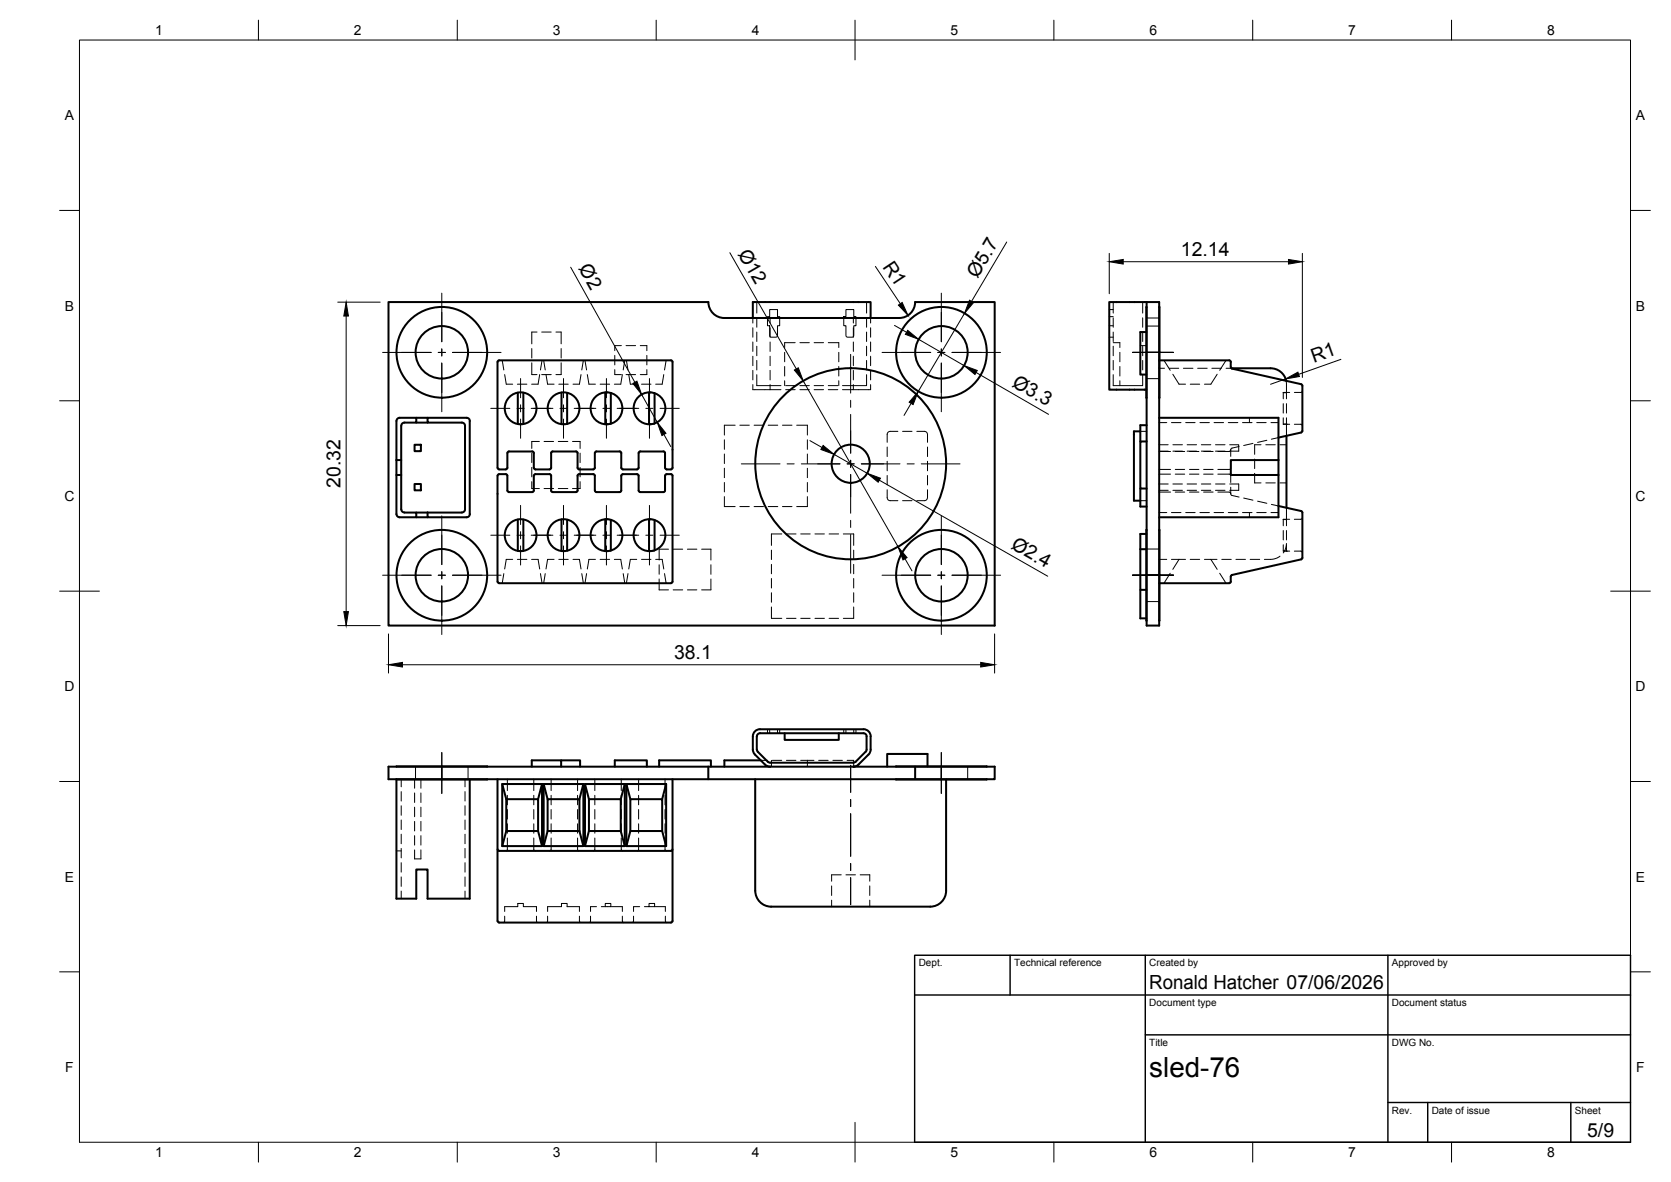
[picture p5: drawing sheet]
<svg xmlns="http://www.w3.org/2000/svg" width="420mm" height="297mm" viewBox="0 0 420 297" stroke-linecap="round" stroke-linejoin="round" font-family="sans-serif">
<!-- layer: Visible -->
<g fill="none" stroke="#000" stroke-width=".51">
<path d="M178.1 75.9h-80.4v81.3h152.4v-81.3h-20M178.1 75.9a4 4 0 0 0 4 4h44a4 4 0 0 0 4-4M189.3 79.9v-4h29.6v4M288.3 77.2v22.8M288.3 75.9h-9.4v22h9.3M288.3 75.9h3.2v81.3h-3.2zM291.5 77.2v22.8M125.5 90.6h43.4l.2 .4v26.6l-.4 .3M125.5 90.6l-.4 .4v26.6l.4 .3M130.2 98.7v7.9M131.6 98.7v7.9M141.2 98.7v7.9"/>
<path d="M142.6 98.7v7.8M152.7 98.6l-.5 .1v7.9h.5M153.6 98.8v7.7M163.6 98.6l-.4 .1v7.9h.4M164.6 98.8v7.6M288.2 83.4h-1.5v10.7h1.5M291.5 90.6h17.6l.3 .2 .1 1.4 .3 .4M309.6 92.5h9.9a4 4 0 0 1 3.9 3.2M309.8 92.6l17.4 3.9M327.2 96.6l.3 .3v11.4l-.3 .4M100.5 105h4.2v1.2h-3a.83 .83 0 0 0-.8 .8v8.6h-1.2M100.5 105a.79 .79 0 0 0-.8 .8v13.6"/>
<path d="M100.9 119.4h-1.2v9.8a.83 .83 0 0 0 .8 .8M100.9 115.6v12.4a.83 .83 0 0 0 .8 .8h3v1.2h-4.2M104.2 111.8h1.6v1.6h-1.6zM104.7 105h2.8M104.7 106.2h2.8M117.3 105h-9.8v1.2h8.6a.79 .79 0 0 1 .8 .8v21a.79 .79 0 0 1-.8 .8h-11.4M117.3 105a.76 .76 0 0 1 .8 .8v23.4a.79 .79 0 0 1-.8 .8M125.5 119.2h1.7l.3 .1 .1 4M125.5 118h1.7M125.5 119.2l-.4 .4v26.6l.4 .3M127.6 113.8v3.8l-.4 .3M127.6 113.8l.4-.3h6l.2 .3v3.8"/>
<path d="M134.2 119.6v3.7l-.2 .3-6 .1-.4-.4M134.2 117.6l.4 .3M134.6 118h3.6M145.6 119.2h3.6l.3 .1 .1 4M145.6 118h3.6M145.6 117.9l-.4-.3v-3.8l-.4-.4-6 .1-.2 .3v3.8l-.4 .3M145.6 119.2l-.4 .3v3.8l-.4 .4-6-.1-.2-.3v-3.7l-.2-.4h-3.8l-.4 .3M149.6 113.8v3.8l-.4 .3M149.6 113.8l.4-.4 6 .1 .2 .3v3.8l.4 .3M156.6 119.2h3.6l.3 .1 .1 4M156.6 118h3.6M156.6 119.2l-.4 .4v3.7l-.2 .3-6 .1-.4-.4"/>
<path d="M160.6 113.8v3.8l-.4 .3M160.6 113.8l.4-.4 6 .1 .2 .3v3.8l.4 .3M167.6 118h1.1M286.7 108.4h-1.6v17.4h1.6M288.3 110.9h-1.6v11.9h1.6M288.3 106.9h-1.6v4M291.5 105h30v10.6M321.5 119.4v10.6h-30M321.5 115.6h-12v3.8h12M321.5 115.6v3.8M323.5 109.5v18.1M327.2 108.7l-5.7 1.3"/>
<path d="M104.2 121.6h1.6v1.6h-1.6zM104.7 130h2.8M107.5 128.8v1.2h9.8M130.2 130.6v7.8M131.6 130.6v7.8M141.2 130.5v8M142.6 130.6v7.8M152.7 130.5h-.5v7.9l.5 .1M153.6 130.6v7.8M160.6 123.3l.4 .4 6-.1 .2-.3 .1-4 .3-.1h1.1l.3 .1 .1 26.9-.4 .3M163.6 130.5h-.4v7.9l.4 .1M164.6 130.7v7.6"/>
<path d="M286.7 138v10.2h1.5M286.7 122.8v4.5h1.6M286.7 138h1.5M288.2 134.2h-1.5v3.8M288.3 133.2v22.8M291.5 133.2v22.8M321.5 127.2l5.7 1.2M327.2 128.4l.3 .4v11.4l-.3 .4M125.5 146.6h43.2M286.7 148.2v7.2h1.5M291.5 146.6h17.6M327.2 140.6l-17.4 3.9-.3 .4-.1 1.4-.3 .2"/>
<path d="M97.7 192.7h152.4v3.1h-152.4zM99.7 192.7h22.8M99.7 195.8v30h5v-7.3h2.8v7.3h10.6v-29.9M122.5 195.8l-22.8 .1M125.1 195.8v35.6l.4 .4M126.3 197h10v15.6h-10zM126.3 197l1 3.8M133.7 192.7v-1.6h7.4v1.6M136.3 197l-1 3.8M136.7 197h10v15.6h-10zM136.7 197l1 3.8M141.1 191.1h4.8v1.6"/>
<path d="M146.7 197l-1 3.8M147.1 197h10v15.6h-10zM147.1 197l1 3.8M154.6 192.7v-1.6h8v1.6M157.1 197l-1 3.8M157.5 197h10v15.6h-10zM157.5 197l1 3.8M165.7 192.7v-1.6h13.1v1.6M167.5 197l-1 3.8M169.1 195.8v35.6l-.2 .4h-43.4M178.1 192.7v3.1M189.9 195.8v28a4 4 0 0 0 4 4"/>
<path d="M191.3 191.1h-9.2v1.6M193.1 191.4l.5 .3M193.6 191.7h21M197.3 184.3v1.6h13.6v-1.6M217.9 185.1v3.2M217.9 185.1a.79 .79 0 0 0-.8-.8h-26a.79 .79 0 0 0-.8 .8l.1 3.6 2.7 2.7M217.9 188.3l-.2 .6-2.6 2.5-.5 .3M218.9 185.1v3.2M218.9 185.1a1.81 1.81 0 0 0-1.8-1.9l-26 .1a1.77 1.77 0 0 0-1.8 1.8v3.2l.3 1 2.8 2.9 .6 .3 .6 .2M218.9 188.3l-.1 .7-.4 .6-2.8 2.8-1 .3M225.3 192.7h22.8M225.3 195.8h22.8"/>
<path d="M230.1 192.7v3.1M233.2 192.6v-3.1h-10.1v3.2M237.9 195.9v27.9a4.5 4.5 0 0 1-5.5 4h-38.5M125.1 213.4l.4 .4M125.5 213.8h43.2M127.3 208.8l-1 3.8M135.3 208.8h-8v-8h8v8l1 3.8M137.7 208.8l-1 3.8M145.7 208.8h-8v-8h8v8l1 3.8M148.1 208.8l-1 3.8M156.1 208.8h-8v-8h8v8l1 3.8M158.5 208.8l-1 3.8"/>
<path d="M166.5 208.8h-8v-8h8v8l1 3.8M169.1 213.4l-.4 .4"/>
<circle cx="111.1" cy="88.5" r="6.6"/>
<circle cx="111.1" cy="88.5" r="11.4"/>
<circle cx="236.7" cy="88.5" r="6.6"/>
<circle cx="236.7" cy="88.5" r="11.4"/>
<circle cx="130.9" cy="102.6" r="4"/>
<circle cx="141.7" cy="102.6" r="4"/>
<circle cx="152.5" cy="102.6" r="4"/>
<circle cx="163.3" cy="102.6" r="4"/>
<circle cx="213.9" cy="116.5" r="4.8"/>
<circle cx="213.9" cy="116.5" r="24"/>
<circle cx="130.9" cy="134.5" r="4"/>
<circle cx="141.7" cy="134.5" r="4"/>
<circle cx="152.5" cy="134.5" r="4"/>
<circle cx="163.3" cy="134.5" r="4"/>
<circle cx="111.1" cy="144.6" r="6.6"/>
<circle cx="111.1" cy="144.6" r="11.4"/>
<circle cx="236.7" cy="144.6" r="6.6"/>
<circle cx="236.7" cy="144.6" r="11.4"/>
</g>
<!-- layer: Hidden -->
<g fill="none" stroke="#000" stroke-width=".25">
<path d="M189.3 79.9v1.3M190.3 75.9v2.8M190.3 79.9v2.3M193.5 77.8h2v1.8h.5v2.3h-.5v2.4l-.3 .4h-1.4l-.3-.3v-2.5h-.5v-2.3h.5zM193.6 79.9v1.3M212.7 77.8h2v1.8h.5v2.3h-.5v2.5l-.3 .3h-1.3l-.4-.2v-2.6h-.5v-2.3h.5zM214.6 79.9v1.3M217.9 75.9v2.8M217.9 79.9v2.3M218.9 79.9v1.3M278.9 79.6h1M278.9 77.8h1"/>
<path d="M279.9 75.9v2.8M279.9 79.9v2.3M287.3 75.9v2.8M287.3 79.9v2.3M288.3 79.9h3.2M126.3 90.6l.4 2.4M126.9 94.1l.4 2.4h1.6M130.1 96.5h2.4M133.7 87.6v2.4M133.7 91.2v2.9h1.3M135 83.4h-1.3v3M135.7 94.1l-.4 2.4h-1.6"/>
<path d="M136.2 94.1h2.4M136.2 83.4h2.4M136.3 90.6l-.4 2.4M136.7 90.6l.4 2.4M137.3 94.1l.4 2.4h1.6M139.8 83.4h1.3v3M140.5 96.5h2.4M141.1 91.2v2.9h-1.3M141.1 87.6v2.4M142.6 98.7h.1M146.1 94.1l-.4 2.4h-1.6M146.7 90.6l-.4 2.4"/>
<path d="M147.1 90.6l.4 2.4M147.7 94.1l.4 2.4h1.6M150.9 96.5h2.4M152.7 98.6l.9 .2M154.6 89.3v2.4M154.6 92.9v1.2h1.6M156.2 86.9h-1.6v1.2M156.5 94.1l-.4 2.4h-1.6M157.1 90.6l-.4 2.4M157.4 94.1h2.4M157.4 86.9h2.4M157.5 90.6l.4 2.4"/>
<path d="M158.1 94.1l.4 2.4h1.6M161 86.9h1.6v1.2M161.3 96.5h2.4M162.6 92.9v1.2h-1.6M162.6 89.3v2.4M163.6 98.6l1 .1v.1M166.9 94.1l-.4 2.4h-1.6M167.5 90.6l-.4 2.4M189.3 96.7v1.2h4.3M189.3 82.4v2.3M189.3 85.9v2.4M189.3 89.5v2.4"/>
<path d="M189.3 93.1v2.4M190.3 94.2v2.7h6.1M190.3 83.4v2.4M190.3 87v2.4M190.3 90.6v2.4M193.6 97.9h2.8M193.6 82.4v2.3M193.6 85.9v2.4M193.6 89.5v2.4M193.6 93.1v2.4M193.6 96.7v1.2M197.3 88.5v2.4"/>
<path d="M197.3 92.1v2.4M197.3 95.7v1.2M197.5 97.9h2.4M197.5 96.9h2.4M199.9 86.1h-2.6v1.2M201.1 97.9h2.4M201.1 96.9h2.4M201.1 86.1h2.4M204.7 97.9h2.4M204.7 96.9h2.4M204.7 86.1h2.4M208.3 97.9h2.4"/>
<path d="M208.3 96.9h2.4M208.3 86.1h2.6v1.2M210.9 88.5v2.4M210.9 92.1v2.4M210.9 95.7v1.2M214.6 96.7v1.2h-2.8M214.6 82.4v2.3M214.6 85.9v2.4M214.6 89.5v2.4M214.6 93.1v2.4M217.9 94.2v2.7h-6.1M217.9 83.4v2.4"/>
<path d="M217.9 87v2.4M217.9 90.6v2.4M218.9 96.7v1.2h-4.3M218.9 82.4v2.3M218.9 85.9v2.4M218.9 89.5v2.4M218.9 93.1v2.4M278.9 81.9h1M278.9 84.7h1M279.9 94.2v2.7h7.4v-2.7M279.9 86.1h1.7v1.2M279.9 83.4v2.4"/>
<path d="M279.9 87v2.4M279.9 90.6v2.4M281.6 88.5v2.4M281.6 92.1v2.4M281.6 95.7v1.2M286.7 86.9h1.6M287.3 83.4v2.4M287.3 87v2.4M287.3 90.6v2.4M288.2 97.9h.1M288.2 94.1h.1M288.2 83.4h.1"/>
<path d="M288.2 95.2h3.3M288.2 81.9h3.3M291.5 90.6h.1M291.5 92.5h1.3M292.7 90.6l1.5 2.5M294 92.5h2.4M294.9 94.1l1.6 2.4h1.6M297.6 92.5h2.4M299.3 96.5h2.3M301.1 92.5h2.4M304.7 92.5h2.4M306 94.1l-1.5 2.4h-1.6"/>
<path d="M308.3 90.6l-1.6 2.5M308.3 92.5h1.3M322.7 98.7h.8M322.7 98.7v1.5M323.4 95.7l.1 2.9M323.5 98.6v.1M323.5 98.7v1.5M324.3 98.6l-1.6 .1M327.5 98.2l-.4 .4h-1.6M133.7 113.9v2.4M133.7 117.5v2.3M135.6 110.9h-1.9v1.8"/>
<path d="M136.8 110.9h2.4M140.4 110.9h2.4M142.6 106.5h.1M144 110.9h1.9v1.8M145.9 113.9v2.4M145.9 117.5v2.3M153.6 106.5l-.9 .1M164.6 106.4v.2h-1M182.1 110.5v2.4M182.1 114.1v2.4M182.1 117.7v2.3M184.8 106.9h-2.7v2.4"/>
<path d="M186 106.9h2.4M189.6 106.9h2.4M193.2 106.9h2.4M196.7 106.9h2.4M200.3 106.9h2.7v2.4M203 110.5v2.4M203 114.1v2.4M203 117.7v2.3M223.1 112.3v2.4M223.1 115.9v2.4M223.1 119.5v2.4M225.8 108.4h-1.9a.75 .75 0 0 0-.8 .8v2"/>
<path d="M226.9 108.4h2.4M230.5 108.4h1.9a.78 .78 0 0 1 .8 .8v2M233.2 112.3v2.4M233.2 115.9v2.4M233.2 119.5v2.4M286.7 108.4h1.6M291.5 106.2h1.9M291.5 113.4h2.2M291.5 111.8h2.2M291.5 113.5h2.8M291.5 118h2.8M291.5 119.2h2.8"/>
<path d="M294.6 106.2h2.3M294.9 113.4h2.4M294.9 111.8h2.4M295.5 113.5h2.4M295.5 118h2.4M295.5 119.2h2.4M298.1 106.2h2.4M298.5 113.4h2.4M298.5 111.8h2.4M299.1 113.5h2.4M299.1 118h2.4M299.1 119.2h2.4"/>
<path d="M301.7 106.2h2.4M302.1 113.4h2.3M302.1 111.8h2.3M302.6 113.5h2.4M302.6 118h2.4M302.6 119.2h2.4M305.3 106.2h2.4M305.6 113.4h2.4M305.6 111.8h2.4M306.2 119.2h3.1l.2 .3v1.7M308.8 106.2h2.4M309.2 111.8h2.3v1.6h-2.3"/>
<path d="M309.5 113.1l-.4 .4h-2.9M309.5 115.9v1.7l-.2 .3-3.1 .1M311.6 112.2l-2 .5-.1 2M312.4 106.2h2.4M314.2 105v1.2M315 111.4l-2.3 .6M315.5 115.4v2.4M315.5 118.9v2.5h1.6M316 106.2h2.4M317.1 111.8h-1.6v2.4M318.3 111.8h2.4M318.5 110.6l-2.3 .6"/>
<path d="M319.6 106.2h1.9M321.5 110l-1.8 .4M321.8 111.8h1.7M322.7 101.4v2.4M322.7 105v1.6M323.5 106.6h.1M323.5 106.6h-.8h1.6M323.5 101.4v2.4M323.5 105v1.6M323.5 106.6v2.9M325.5 106.6h1.6l.4 .4M133.7 121v1.8h1.9"/>
<path d="M136.8 122.8h2.4M140.4 122.8h2.4M142.6 130.6h.1M142.6 138.4h.1M145.9 121v1.8h-1.9M152.7 130.5l.9 .1M153.6 138.4l-.9 .1M163.6 130.5l1 .1v.1M164.6 138.3v.1l-1 .1M168.1 138h-2.4v2.7M169.3 138h2.4M172.8 138h2.4"/>
<path d="M176.4 138h2.4v2.7M182.1 121.2v2.4M182.1 124.8v2.5h2.7M186 127.3h2.4M189.6 127.3h2.4M193.2 127.3h2.4M194 138.2v2.4M196.6 134.2h-2.6v2.9M196.7 127.3h2.4M197.8 134.2h2.4M201.3 134.2h2.4M203 124.8v2.5h-2.7"/>
<path d="M203 121.2v2.4M204.9 134.2h2.4M208.5 134.2h2.4M212 134.2h2.7v2.9M214.7 138.2v2.4M223.1 123.1v1.9a.75 .75 0 0 0 .8 .8h1.9M226.9 125.8h2.4M233.2 123.1v2.1a.76 .76 0 0 1-.8 .6h-1.9M286.7 125.8h1.6M288.2 134.2h.1M288.2 138h.1M288.2 138h3.3"/>
<path d="M291.5 128.8h1.9M291.5 121.6h2.2M291.5 123.2h2.2M291.5 123.7h2.8M294.6 128.8h2.3M294.9 121.6h2.4M294.9 123.2h2.4M295.5 123.7h2.4M298.1 128.8h2.4M298.5 121.6h2.4M298.5 123.2h2.4M299.1 123.7h2.4"/>
<path d="M301.7 128.8h2.4M302.1 121.6h2.3M302.1 123.2h2.3M302.6 123.7h2.4M305.3 128.8h2.4M305.6 121.6h2.4M305.6 123.2h2.4M306.2 123.7h2.9l.4 .4M308.8 128.8h2.4M309.2 121.6h2.3v1.6h-2.3M309.5 124.1l.2 .4 1.9 .4M309.5 122.4v1.7"/>
<path d="M312.4 128.8h2.4M312.7 125.2l2.3 .5M314.2 128.8v1.2M316 128.8h2.4M316.2 125.9l2.3 .6M318.3 121.4h2.4M319.6 128.8h1.9M319.7 126.8l1.8 .4M321.8 139.8l-.7 .4a6.1 6.1 0 0 1-3.2 .4M321.8 121.4h1.7M322.7 130.6h.8M322.7 130.6v1.5"/>
<path d="M322.7 133.3v2.4M322.7 136.9v1.5M323.5 127.6v2.9M323.5 138.4l-.8 .1h1.6M323.5 130.6v1.5M323.5 133.3v2.4M323.5 136.9v1.5M323.5 138.5h.1M323.5 136.6l-.2 1.1-.6 1.2M323.5 130.5v.1M323.5 138.4v.1M324.3 130.5l-1.6 .1"/>
<path d="M325.5 138.5h1.6l.4 .4M327.5 130.1l-.4 .4h-1.6M126.7 144.2l-.4 2.4M128.9 140.6h-1.6l-.4 2.4M130.1 140.6h2.4M133.7 140.6h1.6l.4 2.4M135.9 144.2l.4 2.4M137.1 144.2l-.4 2.4M139.3 140.6h-1.6l-.4 2.4M140.5 140.6h2.4M144.1 140.6h1.6l.4 2.4M146.3 144.2l.4 2.4"/>
<path d="M147.5 144.2l-.4 2.4M149.7 140.6h-1.6l-.4 2.4M150.9 140.6h2.4M154.5 140.6h1.6l.4 2.4M156.7 144.2l.4 2.4M157.9 144.2l-.4 2.4M160.1 140.6h-1.6l-.4 2.4M161.3 140.6h2.4M164.9 140.6h1.6l.4 2.4M165.7 141.9v2.4M165.7 145.5v2.7h2.4M167.1 144.2l.4 2.4"/>
<path d="M169.3 148.2h2.4M172.8 148.2h2.4M178.8 145.5v2.7h-2.4M178.8 141.9v2.4M194 141.8v2.4M194 145.4v2.4M194 149v2.3M194 152.5v2.9h2.6M197.8 155.4h2.4M201.3 155.4h2.4M204.9 155.4h2.4M208.5 155.4h2.4"/>
<path d="M214.7 152.5v2.9h-2.7M214.7 141.8v2.4M214.7 145.4v2.4M214.7 149v2.3M288.2 155.4h.1M288.2 148.2h.1M288.2 151.2h3.3M291.5 140.6h1.9M291.5 146.6h.1M294.2 144.1l-1.5 2.5M294.6 140.6h3.5M296.5 140.6l-1.6 2.5"/>
<path d="M299.3 140.6h2.3M302.9 140.6h3.1M304.5 140.6l1.5 2.5M306.7 144.1l1.6 2.5M307.2 140.6h2.4M310.8 140.6h2.4M314.3 140.6h2.4M100.9 195.8v1.9M100.9 198.9v2.4M104.2 195.8v2.3M104.2 199.3v2.4M104.5 192.6v3.3"/>
<path d="M105.8 195.8v2.3M105.8 199.3v2.4M116.9 195.8v1.9M116.9 198.9v2.4M117.7 192.6v3.3M118.1 195.8v.1M127.6 195.8v2.9M127.6 199.9v2.4M134.2 195.8v2.9M134.2 199.9v2.4M138.6 195.8v2.9M138.6 199.9v2.4"/>
<path d="M145.2 195.8v2.9M145.2 199.9v2.4M149.6 195.8v2.9M149.6 199.9v2.4M156.2 195.8v2.9M156.2 199.9v2.4M160.6 195.8v2.9M160.6 199.9v2.4M167.2 195.8v2.9M167.2 199.9v2.4M191.3 191.1h1.7M193 183.3v1"/>
<path d="M193.5 183.3v1M194 191.1v1.6M194.2 191.1h2.4M195.5 183.3v1M196 183.3v1M197.7 191.1h2.4M201.3 191.1h3.4M203 191.1v1.6M205.8 191.1h2.4M209.4 191.1h2.4M212.2 183.3v1M212.7 183.3v1"/>
<path d="M213 191.1h1.7v1.6M214.7 183.3v1M215.2 183.3v1M230.1 192.6v.1M230.1 195.8v.1M233.2 192.6v.1M237.9 195.8v.1M243.3 192.6v3.3M99.7 213.8h1.2M100.9 202.5v2.4M100.9 206.1v2.4M100.9 209.6v2.4"/>
<path d="M100.9 213.2v2.4M100.9 216.8v2.4M104.2 202.8v2.4M104.2 206.4v2.4M104.2 210v2.4M104.2 213.6v2.2h1.6v-2.2M105.8 202.8v2.4M105.8 206.4v2.4M105.8 210v2.4M116.9 202.5v2.4M116.9 206.1v2.4M116.9 209.6v2.4"/>
<path d="M116.9 213.2v2.4M116.9 216.8v2.4M127.6 210.6v2.8l-.4 .4M127.6 203.4v2.4M127.6 207v2.4M134.2 210.6v2.9l.4 .3M134.2 203.4v2.4M134.2 207v2.4M138.6 210.6v2.8l-.4 .4M138.6 203.4v2.4M138.6 207v2.4M145.2 210.6v2.9l.4 .3"/>
<path d="M145.2 203.4v2.4M145.2 207v2.4M149.6 210.6v2.9l-.4 .3M149.6 203.4v2.4M149.6 207v2.4M156.2 210.6v2.8l.4 .4M156.2 203.4v2.4M156.2 207v2.4M160.6 210.6v2.9l-.4 .3M160.6 203.4v2.4M160.6 207v2.4M167.2 210.6v2.9l.4 .3"/>
<path d="M167.2 203.4v2.4M167.2 207v2.4M211.5 219.8h-2.4v1.7M212.7 219.8h2.4M216.3 219.8h2.4v1.7M100.9 220.4v2.3M100.9 223.9v1.9M116.9 220.4v2.3M116.9 223.9v1.9M126.9 229.1v-1.3h3.3v-.8h1.4v.8h3.3v1.3M126.9 230.2v1.4l-.4 .2M134.9 230.2v1.3l.4 .3"/>
<path d="M137.7 230.2v1.3l-.4 .3M142.6 227.8h3.1v1.3M142.6 227.8v-.8h-1.4v.8h-3.5v1.3M145.7 230.2v1.3l.4 .3M148.5 230.2v1.3l-.4 .3M150 227.8h-1.5v1.3M151.2 227.8h2.4v-.8h-1.4v.8M153.6 227.8h2.9v1.3M156.5 230.2v1.4l.4 .2M159.3 230.2v1.4l-.4 .2M160.8 227.8h-1.5v1.3M162 227.8h2.6v-.8h-1.4v.8"/>
<path d="M164.6 227.8h2.7v1.3M167.3 230.2v1.3l.4 .3M209.1 222.6v2.4M209.1 226.2v1.6M218.7 222.6v2.4M218.7 226.2v1.6"/>
</g>
<!-- layer: Visible -->
<circle cx="214.7" cy="192.7" r=".25" fill="#000"/>
<!-- layer: BORDER -->
<g fill="none" stroke="#000" stroke-width=".25">
<path d="M20 10.1h390v276.9h-390zM65 5.1v5M115 5.1v5M165 5.1v5M215 5.1v10M265 5.1v5M315 5.1v5M365 5.1v5M15 52.9h5M410 52.9h5M15 100.7h5M410 100.7h5"/>
<path d="M15 148.6h10M405 148.6h10M15 196.4h5M410 196.4h5M15 244.2h5M410 244.2h5M65 287v5M115 287v5M165 287v5M215 282.1v9.9M265 287v5M315 287v5"/>
<path d="M365 287v5"/>
</g>
<!-- layer: TITLEBLOCK -->
<path d="M230 240.1h180v46.9h-180zM230 250h180M254 240.1v9.9M288 240.1v46.9M349 240.1v46.9M288 260.1h122M349 277.1h61M359 277.1v9.9M395 277.1v9.9" fill="none" stroke="#000" stroke-width=".36"/>
<!-- layer: Smart Centers -->
<g fill="none" stroke="#000" stroke-width=".25">
<path d="M111.1 73.7v12.2M236.7 73.7v12.2M96.2 88.6h12.2M110.2 88.6h1.8M111.1 87.7v1.8M111.1 91.2v12.3M113.8 88.6h12.2M130.9 95.1v4.9M141.7 95.1v4.9M152.5 95.1v4.9M163.3 95.1v4.9M213.9 89.1v9.7"/>
<path d="M221.8 88.6h12.2M235.8 88.6h1.8M236.7 87.7v1.8M236.7 91.2v12.3M239.4 88.6h12.2M284.8 88.6h10.2M123.4 102.6h4.8M130 102.6h1.8M130.9 101.7v1.8M130.9 105.3v4.8M133.6 102.6h5.4M140.8 102.6h1.8"/>
<path d="M141.7 101.7v1.8M141.7 105.3v4.8M144.4 102.6h5.4M151.6 102.6h1.8M152.5 101.7v1.8M152.5 105.3v4.8M155.2 102.6h5.4M162.4 102.6h1.8M163.3 101.7v1.8M163.3 105.3v4.8M166 102.6h4.8M186.4 116.6h9.7"/>
<path d="M197.9 116.6h1.8M201.5 116.6h9.7M213 116.6h1.8M213.9 100.6v1.8M213.9 104.1v9.8M213.9 115.7v1.8M213.9 119.2v9.8M216.6 116.6h9.7M228.1 116.6h1.8M231.6 116.6h9.8M111.1 129.7v12.2M123.4 134.5h4.8"/>
<path d="M130 134.5h1.8M130.9 127v4.8M130.9 133.6v1.8M130.9 137.2v4.8M133.6 134.5h5.4M140.8 134.5h1.8M141.7 127v4.8M141.7 133.6v1.8M141.7 137.2v4.8M144.4 134.5h5.4M151.6 134.5h1.8M152.5 127v4.8"/>
<path d="M152.5 133.6v1.8M152.5 137.2v4.8M155.2 134.5h5.4M162.4 134.5h1.8M163.3 127v4.8M163.3 133.6v1.8M163.3 137.2v4.8M166 134.5h4.8M213.9 130.8v1.8M213.9 134.3v9.8M236.7 129.7v12.2M96.2 144.6h12.2"/>
<path d="M110.2 144.6h1.8M111.1 143.7v1.8M111.1 147.2v12.3M113.8 144.6h12.2M221.8 144.6h12.2M235.8 144.6h1.8M236.7 143.7v1.8M236.7 147.2v12.3M239.4 144.6h12.2M284.8 144.6h10.2M111.1 189.1v10.3M213.9 192.3v6.8"/>
<path d="M236.7 189.1v10.3M213.9 200.9v1.8M213.9 204.5v10.7M213.9 217v1.8M213.9 220.5v6.8"/>
</g>
<!-- layer: FD_Dimensions -->
<g fill="none" stroke="#000" stroke-width=".25">
<path d="M84.9 75.9h10.7M87 79.4v74.3M143.5 67.1l16.1 29M183.5 63.5l16.7 29.2M220.1 67l6.3 9.3M242.5 78.8l-11.6 19.6M253.1 60.8l-8.8 14.9M278.9 63.7v10.1M282.4 65.8h41.6M327.5 63.7v31.2M161.3 99.1l3.9 7M202 95.7l23.8 41.7"/>
<path d="M224.9 81.8l3 1.7M231 85.3l11.4 6.6M245.4 93.6l18.3 10.5M323.2 95.2l-3.7 1.4M337.2 90.3l-10.7 3.8M166.9 109.2l1.8 3M203.6 110.7l3.1 1.7M209.7 114.2l8.4 4.7M229.1 101.4l-1.8 3M221.1 120.7l42.3 24.1M84.9 157.2h10.7M97.7 159.3v9.8"/>
<path d="M227.6 140.4l1.7 3.1M250.1 159.3v9.8M101.2 167.1h145.4"/>
</g>
<g fill="#000" stroke="#000" stroke-width=".25">
<path d="M87 75.9l.6 3.5h-1.2zM225.9 76.7l.9-.7 1.5 3.3zM243.8 75.4l1 .6-2.3 2.8zM278.9 65.8l3.5-.6v1.2zM324 65.2l3.5 .6-3.5 .6zM159.1 96.4l1-.6 1.2 3.3zM199.7 93l1-.6 1.3 3.3zM228.2 83l2.8 2.3-3.4-1.3zM242.4 91.9l3.3 1.2-.5 1zM323.2 95.2l3.1-1.7 .4 1.1zM165.2 106.1l2.2 2.8-1 .6zM207 111.9l2.7 2.3-3.3-1.2z"/>
<path d="M230.9 98.4l-1.3 3.3-1-.6zM218.1 118.9l3.3 1.3-.6 1zM86.4 153.7h1.2l-.6 3.5zM225.8 137.4l2.3 2.7-1 .6zM97.7 167.1l3.5-.6v1.1zM246.6 166.5l3.5 .6-3.5 .5z"/>
</g>
<text font-size="7" x="289" y="270.6">sled-76</text>
<g font-size="4.9">
<text x="185.4" y="63.8" transform="rotate(60 185.4 63.8)">Ø12</text>
<text x="296.9" y="64.4">12.14</text>
<text x="145.4" y="67.4" transform="rotate(61 145.4 67.4)">Ø2</text>
<text x="221.8" y="67" transform="rotate(56 221.8 67)">R1</text>
<text x="245.8" y="70.2" transform="rotate(-59 245.8 70.2)">Ø5.7</text>
<text x="330.3" y="91.2" transform="rotate(-19 330.3 91.2)">R1</text>
<text x="254.2" y="96.9" transform="rotate(30 254.2 96.9)">Ø3.3</text>
<text x="85.6" y="122.6" transform="rotate(-90 85.6 122.6)">20.32</text>
<text x="254" y="137.7" transform="rotate(30 254 137.7)">Ø2.4</text>
<text x="169.5" y="165.6">38.1</text>
<text x="289" y="248.5">Ronald Hatcher 07/06/2026</text>
<text x="399.1" y="285.7">5/9</text>
</g>
<g font-size="3.5">
<text x="39" y="8.8">1</text>
<text x="89" y="8.8">2</text>
<text x="139" y="8.8">3</text>
<text x="189" y="8.8">4</text>
<text x="239" y="8.8">5</text>
<text x="289" y="8.8">6</text>
<text x="339" y="8.8">7</text>
<text x="389" y="8.8">8</text>
<text x="16.3" y="30.2">A</text>
<text x="411.3" y="30.2">A</text>
<text x="16.3" y="78">B</text>
<text x="411.3" y="78">B</text>
<text x="16.2" y="125.9">C</text>
<text x="411.2" y="125.9">C</text>
<text x="16.2" y="173.7">D</text>
<text x="411.2" y="173.7">D</text>
<text x="16.3" y="221.6">E</text>
<text x="411.3" y="221.6">E</text>
<text x="16.4" y="269.4">F</text>
<text x="411.4" y="269.4">F</text>
<text x="39" y="290.8">1</text>
<text x="89" y="290.8">2</text>
<text x="139" y="290.8">3</text>
<text x="189" y="290.8">4</text>
<text x="239" y="290.8">5</text>
<text x="289" y="290.8">6</text>
<text x="339" y="290.8">7</text>
<text x="389" y="290.8">8</text>
</g>
<g font-size="2.5">
<text x="231" y="242.9">Dept.</text>
<text x="255" y="242.9">Technical reference</text>
<text x="289" y="242.9">Created by</text>
<text x="350" y="242.9">Approved by</text>
<text x="289" y="252.8">Document type</text>
<text x="350" y="252.8">Document status</text>
<text x="289" y="262.9">Title</text>
<text x="350" y="262.9">DWG No.</text>
<text x="350" y="279.9">Rev.</text>
<text x="360" y="279.9">Date of issue</text>
<text x="396" y="279.9">Sheet</text>
</g>
</svg>
